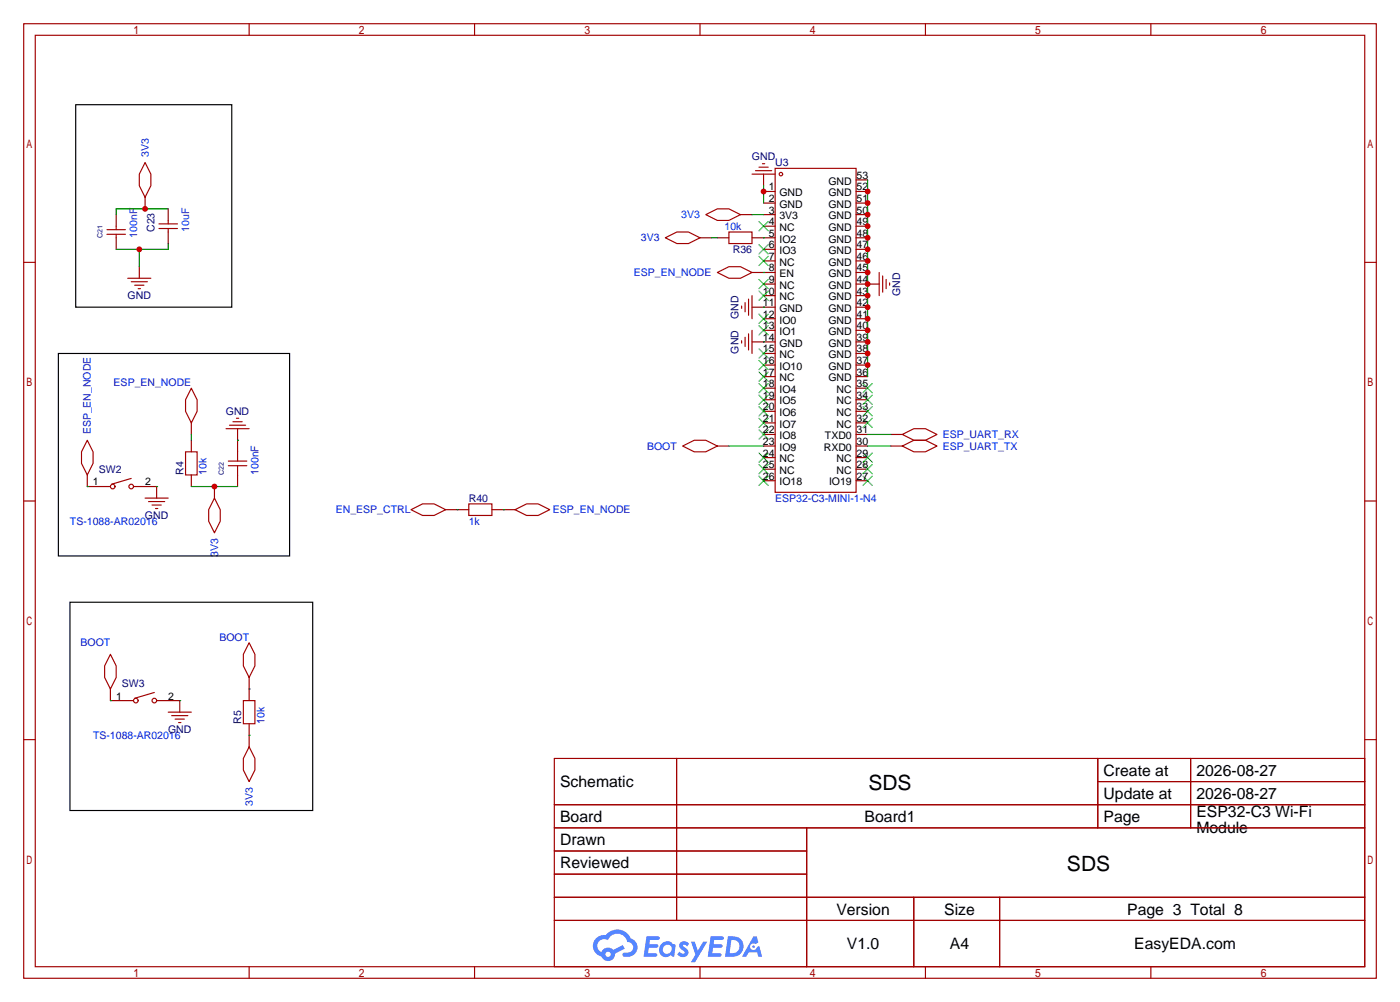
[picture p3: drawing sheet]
<svg xmlns="http://www.w3.org/2000/svg" width="308mm" height="220mm" viewBox="0 0 308 220" stroke-linecap="round" stroke-linejoin="round" font-family="sans-serif">
<g fill="none" stroke="#a10000" stroke-width=".25">
<path d="M5.2 5.2h297.2v209.6h-297.2zM7.7 7.7h292.1v204.5h-292.1zM54.7 5.2v2.5M104.3 5.2v2.5M153.8 5.2v2.5M203.3 5.2v2.5M252.9 5.2v2.5M5.2 57.6h2.5M299.8 57.6h2.6M5.2 110h2.5M299.8 110h2.6M5.2 162.4h2.5"/>
<path d="M121.8 166.5h178v45.7h-178zM121.8 176.7h178M148.7 166.5v35.6M241.2 166.5v15.2M241.2 171.6h58.6M261.6 166.5v15.2M299.8 162.4h2.6M121.8 181.7h178M121.8 186.8h55.4M121.8 197h178M121.8 191.9h55.4M177.2 181.7v30.5"/>
<path d="M200.8 197v15.2M219.6 197v15.2M54.7 212.2v2.6M104.3 212.2v2.6M121.8 202.1h178M153.8 212.2v2.6M203.3 212.2v2.6M252.9 212.2v2.6"/>
</g>
<g fill="#5487ff">
<path d="M149.5 206.9a1.3 1.3 0 0 1 1.9 .3l-.4 .6a.54 .54 0 0 0-1-.2l.2 .2a1.28 1.28 0 0 1 .8 2 1.53 1.53 0 0 1-2.2-.3l.5-.6 .8 .5a.31 .31 0 0 0 .3-.3 .31 .31 0 0 0-.2-.4 1.12 1.12 0 0 1-.7-1.8z"/>
<path d="M151.8 206.7h.8l.7 2 1.2-2h.9l-2.7 4.5h-.9l1-1.6z"/>
<path d="M142 205.5h2.3a.46 .46 0 0 1 .5 .1 .46 .46 0 0 1 .1 .5l-.3 .2h-1.8l-.1 1h1.6a.4 .4 0 0 1 .3 .4 .4 .4 0 0 1-.4 .4h-1.6l-.2 1.2 1.4-.1a.46 .46 0 0 1 .5 .1 .46 .46 0 0 1 .1 .5l-.4 .2h-2.6z"/>
<path d="M156.1 205.5h2.3a.47 .47 0 0 1 .5 .1 .47 .47 0 0 1 .1 .5l-.3 .2h-1.8l-.1 1h1.6a.4 .4 0 0 1 .4 .4 .4 .4 0 0 1-.5 .4h-1.6l-.2 1.1h1.4a.46 .46 0 0 1 .5 .1 .46 .46 0 0 1 .1 .5l-.4 .2h-2.6z"/>
<path d="M165.5 205.6h.8l.3 1.3-.6 .3a.75 .75 0 0 0-1.1 .3 .75 .75 0 0 0 .5 1.1 .75 .75 0 0 0 .9-.7l.5-.3 .6 2.4h-.8l-.3-.9h-1.8l-.5 .9h-1z"/>
<path d="M159.9 205.6l-.6 4.4h1.4a2.27 2.27 0 0 0 2.7-2.3 2.27 2.27 0 0 0-2.7-2.1zM160.7 206.3a1.5 1.5 0 0 1 1.8 1.6 1.5 1.5 0 0 1-1.9 1.3h-.3z"/>
<path d="M145.4 207.2a1.6 1.6 0 0 0-.4 2.3 1.6 1.6 0 0 0 2.3 .2l.8 .3 .3-2.4-.1-.3-.5-.1a1.58 1.58 0 0 0-2.4 0zM146 207.7a.98 .98 0 0 1 1.6 .4 .98 .98 0 0 1-1.1 1.3 .94 .94 0 0 1-.9-.7 .94 .94 0 0 1 .4-1z"/>
<path d="M131 206a2.37 2.37 0 0 0 1.1 4 1.54 1.54 0 0 0 1.8 1 1.54 1.54 0 0 0 1.2-1.6l2.2-1.1-.5-.8-2.1 1a1.57 1.57 0 0 0-2.6 .5 1.5 1.5 0 0 1-.7-2.1 1.5 1.5 0 0 1 2.2-.5 2.23 2.23 0 0 1 2.3-1.4 2.23 2.23 0 0 1 2 1.8 1.16 1.16 0 0 1 1.2 1.1 1.16 1.16 0 0 1-1.1 1.2h-.7a.47 .47 0 0 0-.5 .4 .47 .47 0 0 0 .4 .5 2.17 2.17 0 0 0 2.5-.9 2.17 2.17 0 0 0-.4-2.7l-.7-.4a3.2 3.2 0 0 0-5.5-.7l-1.1 .1zM133 209.5a.6 .6 0 0 1 1.2 0 .6 .6 0 0 1-1.2 0z"/>
<circle cx="165.6" cy="207.8" r=".28"/>
</g>
<g fill="none" stroke="#a10000" stroke-width=".25">
<path d="M31.9 35.7l1.2 2.5v2.6l-1.2 2.5-1.3-2.5v-2.6zM170.3 37h17.8v71.1h-17.8zM23.5 51.4h4.1M23.5 50.4h4.1M25.5 49.7v.7M25.5 51.4v.8"/>
<circle cx="171.6" cy="38.2" r=".38"/>
</g>
<g fill="none" stroke="#870000" stroke-width=".25">
<path d="M188.1 39.5h2.5M25.5 47.1v2.6M25.5 52.2v2.5M31.9 43.3v2.5M167.8 42h2.5M167.8 44.6h2.5M167.8 47.1h2.5M167.8 49.7h2.5M167.8 52.2h2.5M167.8 54.7h2.5M167.8 57.3h2.5M167.8 59.8h2.5"/>
<path d="M188.1 42h2.5M188.1 44.6h2.5M188.1 47.1h2.5M188.1 49.7h2.5M188.1 52.2h2.5M188.1 54.7h2.5M188.1 57.3h2.5M188.1 59.8h2.5M167.8 62.4h2.5M167.8 64.9h2.5M167.8 67.4h2.5M167.8 70h2.5"/>
<path d="M167.8 72.5h2.5M167.8 75.1h2.5M167.8 77.6h2.5M188.1 62.4h2.5M188.1 64.9h2.5M188.1 67.4h2.5M188.1 70h2.5M188.1 72.5h2.5M188.1 75.1h2.5M188.1 77.6h2.5M167.8 80.1h2.5M167.8 82.7h2.5"/>
<path d="M167.8 85.2h2.5M167.8 87.8h2.5M167.8 90.3h2.5M167.8 92.8h2.5M167.8 95.4h2.5M167.8 97.9h2.5M188.1 80.1h2.5M188.1 82.7h2.5M188.1 85.2h2.5M188.1 87.8h2.5M188.1 90.3h2.5M188.1 92.8h2.5"/>
<path d="M188.1 95.4h2.5M188.1 97.9h2.5M167.8 100.5h2.5M167.8 103h2.5M167.8 105.5h2.5M188.1 100.5h2.5M188.1 103h2.5M188.1 105.5h2.5"/>
</g>
<g fill="none" stroke="#3c3" stroke-width=".25">
<path d="M166.8 48.6l2 2.1M166.8 53.7l2 2.1M166.8 56.3l2 2M168.8 48.6l-2 2.1M168.8 53.7l-2 2.1M168.8 56.3l-2 2M166.8 61.3l2 2.1M166.8 63.9l2 2M166.8 69l2 2M166.8 71.5l2 2M166.8 76.6l2 2M166.8 79.1l2 2.1"/>
<path d="M168.8 61.3l-2 2.1M168.8 63.9l-2 2M168.8 69l-2 2M168.8 71.5l-2 2M168.8 76.6l-2 2M168.8 79.1l-2 2.1M166.8 81.7l2 2M166.8 84.2l2 2M166.8 86.7l2 2.1M166.8 89.3l2 2M166.8 91.8l2 2.1M166.8 94.4l2 2"/>
<path d="M166.8 99.4l2 2.1M168.8 81.7l-2 2M168.8 84.2l-2 2M168.8 86.7l-2 2.1M168.8 89.3l-2 2M168.8 91.8l-2 2.1M168.8 94.4l-2 2M168.8 99.4l-2 2.1M189.6 99.4l2 2.1M189.6 91.8l2 2.1M189.6 89.3l2 2M189.6 86.7l2 2.1"/>
<path d="M189.6 84.2l2 2M191.6 99.4l-2 2.1M191.6 91.8l-2 2.1M191.6 89.3l-2 2M191.6 86.7l-2 2.1M191.6 84.2l-2 2M166.8 102l2 2M166.8 104.5l2 2.1M168.8 102l-2 2M168.8 104.5l-2 2.1M189.6 104.5l2 2.1M189.6 102l2 2"/>
<path d="M191.6 104.5l-2 2.1M191.6 102l-2 2"/>
</g>
<path d="M37 45.8h-11.5v1.3" fill="none" stroke="#008700" stroke-width=".25"/>
<circle cx="31.9" cy="45.8" r=".63" fill="#c00"/>
<path d="M30.6 58.5v2.6" fill="none" stroke="#870000" stroke-width=".25"/>
<path d="M28.1 61.1h5M28.8 61.8h3.6M29.6 62.6h2M30.4 63.4h.5" fill="none" stroke="#a10000" stroke-width=".25"/>
<path d="M30.6 54.7v3.8M37 53.5v1.2h-11.5" fill="none" stroke="#008700" stroke-width=".25"/>
<circle cx="30.6" cy="54.7" r=".63" fill="#c00"/>
<path d="M162.7 47.1h2.5M190.6 62.4h2.6" fill="none" stroke="#870000" stroke-width=".25"/>
<path d="M155.1 47.1l2.5-1.3h2.5l2.6 1.3-2.6 1.3h-2.5zM193.2 59.8v5.1M193.9 60.6v3.5M194.7 61.3v2.1M195.5 62.1v.5" fill="none" stroke="#a10000" stroke-width=".25"/>
<path d="M190.6 39.5v43.2M165.2 47.1h2.6" fill="none" stroke="#008700" stroke-width=".25"/>
<g fill="#c00">
<circle cx="190.6" cy="80.1" r=".63"/>
<circle cx="190.6" cy="77.6" r=".63"/>
<circle cx="190.6" cy="75.1" r=".63"/>
<circle cx="190.6" cy="72.5" r=".63"/>
<circle cx="190.6" cy="70" r=".63"/>
<circle cx="190.6" cy="67.4" r=".63"/>
<circle cx="190.6" cy="64.9" r=".63"/>
<circle cx="190.6" cy="62.4" r=".63"/>
<circle cx="190.6" cy="59.8" r=".63"/>
<circle cx="190.6" cy="57.3" r=".63"/>
<circle cx="190.6" cy="54.7" r=".63"/>
<circle cx="190.6" cy="52.2" r=".63"/>
<circle cx="190.6" cy="49.7" r=".63"/>
<circle cx="190.6" cy="47.1" r=".63"/>
<circle cx="190.6" cy="44.6" r=".63"/>
<circle cx="190.6" cy="42" r=".63"/>
</g>
<path d="M167.8 38.2v2.6" fill="none" stroke="#870000" stroke-width=".25"/>
<path d="M165.2 38.2h5.1M166 37.5h3.5M166.8 36.7h2M167.5 35.9h.5" fill="none" stroke="#a10000" stroke-width=".25"/>
<path d="M167.8 40.8v3.8" fill="none" stroke="#008700" stroke-width=".25"/>
<circle cx="167.8" cy="42" r=".63" fill="#c00"/>
<g fill="none" stroke="#a10000" stroke-width=".25">
<path d="M157.6 59.8l2.5-1.3h2.6l2.5 1.3-2.5 1.3h-2.6zM19.2 96.6l1.2 2.6v2.5l-1.2 2.6-1.3-2.6v-2.5zM40.8 99.2h2.5v5.1h-2.5zM42 85.2l1.3 2.6v2.5l-1.3 2.5-1.2-2.5v-2.5zM52.2 99.2v2M21.7 106.8h2.6M28.8 105l-4.3 1.3M29.3 106.8h2.6M31.9 109.3h5.1M32.6 110.1h3.6M33.4 110.9h2M34.2 111.6h.5"/>
<path d="M50.2 102.2h4M50.2 101.2h4M52.2 102.2v2.1M24.3 143.6l1.2 2.6v2.5l-1.2 2.6-1.3-2.6v-2.5zM26.8 153.8h2.5M33.9 152l-4.3 1.3M34.4 153.8h2.6M37 156.3h5M37.7 157.1h3.6M38.5 157.9h2M39.2 158.6h.6M53.5 153.8h2.5v5.1h-2.5z"/>
<path d="M54.7 141.1l1.3 2.5v2.6l-1.3 2.5-1.2-2.5v-2.6z"/>
<circle cx="24.8" cy="106.8" r=".51"/>
<circle cx="28.8" cy="106.8" r=".51"/>
<circle cx="29.8" cy="153.8" r=".51"/>
<circle cx="33.9" cy="153.8" r=".51"/>
</g>
<g fill="none" stroke="#870000" stroke-width=".25">
<path d="M165.2 59.8h2.6M42 92.8v2.6M42 96.6v2.6M52.2 96.6v2.6M19.2 104.3v2.5h2.5M31.9 106.8h2.5v2.5M42 104.3v2.5M47.1 106.8v2.5M52.2 104.3v2.5M24.3 151.3v2.5h2.5M37 153.8h2.5v2.5M54.7 148.7v5.1"/>
<path d="M54.7 158.9v2.5"/>
</g>
<path d="M167.8 59.8h.1M42 95.4v1.2M19.2 106.8h.1M34.4 106.8h.1M42 106.8h10.2M24.3 153.8h.1M39.5 153.8h.1M54.7 151.3h.1" fill="none" stroke="#008700" stroke-width=".25"/>
<circle cx="47.1" cy="106.8" r=".63" fill="#c00"/>
<g fill="none" stroke="#a10000" stroke-width=".25">
<path d="M34.9 50.2h4.1M34.9 49.1h4.1M37 48.4v.7M37 50.2v.7M146.2 52.2l2.5-1.3h2.6l2.5 1.3-2.5 1.3h-2.6zM160.1 50.9h5.1v2.6h-5.1zM162.9 67.2v.5M162.9 74.8v.5M163.7 66.4v2.1M163.7 74v2.1M164.5 65.7v3.5M164.5 73.3v3.5"/>
<path d="M165.2 64.9v5.1M165.2 72.5v5.1M49.7 94.1h5M50.4 93.3h3.6M51.2 92.6h2M51.9 91.8h.6M150 97.9l2.5-1.3h2.6l2.5 1.3-2.5 1.3h-2.6zM198.2 97.9l2.6-1.3h2.5l2.6 1.3-2.6 1.3h-2.5zM198.2 95.4l2.6-1.3h2.5l2.6 1.3-2.6 1.2h-2.5zM47.1 109.3l1.3 2.6v2.5l-1.3 2.6-1.3-2.6v-2.5zM90.3 111.9l2.5-1.3h2.6l2.5 1.3-2.5 1.3h-2.6zM103 110.6h5.1v2.6h-5.1z"/>
<path d="M113.2 111.9l2.5-1.3h2.5l2.6 1.3-2.6 1.3h-2.5zM54.7 164l1.3 2.5v2.5l-1.3 2.6-1.2-2.6v-2.5z"/>
</g>
<g fill="none" stroke="#870000" stroke-width=".25">
<path d="M37 45.8v2.6M37 50.9v2.6M153.8 52.2h2.5M157.6 52.2h2.5M165.2 52.2h2.6M165.2 67.4h2.6M165.2 75.1h2.6M52.2 94.1v2.5M157.6 97.9h2.5M195.7 97.9h2.5M195.7 95.4h2.5M97.9 111.9h5.1"/>
<path d="M108.1 111.9h5.1M54.7 161.4v2.6"/>
</g>
<path d="M156.3 52.2h1.3M167.8 52.2h.1M167.8 67.4h.1M167.8 75.1h.1M52.2 96.6h.1M160.1 97.9h7.7M190.6 97.9h5.1M190.6 95.4h5.1M100.5 111.9h.1M110.6 111.9h.1M54.7 161.4h.1" fill="none" stroke="#008700" stroke-width=".25"/>
<path d="M16.6 23h34.3v44.4h-34.3zM12.8 77.6h50.8v44.4h-50.8zM15.4 132.2h53.3v45.7h-53.3z" fill="none" stroke="#000" stroke-width=".25"/>
<g font-size="4.6">
<text x="190.8" y="173.4">SDS</text>
<text x="234.4" y="191.2">SDS</text>
</g>
<g font-size="3.5">
<text x="123.1" y="172.8">Schematic</text>
<text x="242.5" y="170.3">Create at</text>
<text x="262.9" y="170.3">2026-08-27</text>
<text x="242.5" y="175.4">Update at</text>
<text x="262.9" y="175.4">2026-08-27</text>
<text x="262.9" y="179.3">ESP32-C3 Wi-Fi</text>
<text x="123.1" y="180.5">Board</text>
<text x="123.1" y="185.5">Drawn</text>
<text x="190" y="180.5">Board1</text>
<text x="242.5" y="180.5">Page</text>
<text x="262.9" y="182.8">Module</text>
<text x="123.1" y="190.6">Reviewed</text>
<text x="183.8" y="200.8">Version</text>
<text x="207.5" y="200.8">Size</text>
<text x="247.7" y="200.8">Page 3 Total 8</text>
<text x="186.1" y="208.4">V1.0</text>
<text x="208.7" y="208.4">A4</text>
<text x="249.2" y="208.4">EasyEDA.com</text>
</g>
<g font-size="2.3" fill="#00f">
<text x="32.7" y="34.4" transform="rotate(-90 32.7 34.4)">3V3</text>
<text x="149.7" y="47.9">3V3</text>
<text x="30.1" y="52.2" transform="rotate(-90 30.1 52.2)">100nF</text>
<text x="41.6" y="50.9" transform="rotate(-90 41.6 50.9)">10uF</text>
<text x="140.8" y="53">3V3</text>
<text x="159.2" y="50.5">10k</text>
<text x="139.3" y="60.6">ESP_EN_NODE</text>
<text x="25" y="84.8">ESP_EN_NODE</text>
<text x="20" y="95.4" transform="rotate(-90 20 95.4)">ESP_EN_NODE</text>
<text x="142.2" y="98.7">BOOT</text>
<text x="207.1" y="98.7">ESP_UART_TX</text>
<text x="207.1" y="96.2">ESP_UART_RX</text>
<text x="45.4" y="104.3" transform="rotate(-90 45.4 104.3)">10k</text>
<text x="56.8" y="104.3" transform="rotate(-90 56.8 104.3)">100nF</text>
<text x="73.8" y="112.7">EN_ESP_CTRL</text>
<text x="121.5" y="112.7">ESP_EN_NODE</text>
<text x="170.3" y="110.2">ESP32-C3-MINI-1-N4</text>
<text x="15.4" y="115.2">TS-1088-AR02016</text>
<text x="103" y="115.2">1k</text>
<text x="47.9" y="122.3" transform="rotate(-90 47.9 122.3)">3V3</text>
<text x="17.7" y="141.9">BOOT</text>
<text x="48.2" y="140.6">BOOT</text>
<text x="58.1" y="158.9" transform="rotate(-90 58.1 158.9)">10k</text>
<text x="20.4" y="162.2">TS-1088-AR02016</text>
<text x="55.5" y="177" transform="rotate(-90 55.5 177)">3V3</text>
</g>
<g font-size="2.3" fill="#000080">
<text x="165.2" y="35.2">GND</text>
<text x="170.3" y="36.5">U3</text>
<text x="34" y="50.9" transform="rotate(-90 34 50.9)">C23</text>
<text x="161" y="55.5">R36</text>
<text x="28" y="65.7">GND</text>
<text x="197.8" y="64.9" transform="rotate(-90 197.8 64.9)">GND</text>
<text x="162.2" y="70" transform="rotate(-90 162.2 70)">GND</text>
<text x="162.2" y="77.6" transform="rotate(-90 162.2 77.6)">GND</text>
<text x="49.6" y="91.1">GND</text>
<text x="21.7" y="103.8">SW2</text>
<text x="40.3" y="104.3" transform="rotate(-90 40.3 104.3)">R4</text>
<text x="31.9" y="114">GND</text>
<text x="103" y="110.2">R40</text>
<text x="26.8" y="150.8">SW3</text>
<text x="36.9" y="161">GND</text>
<text x="53" y="158.9" transform="rotate(-90 53 158.9)">R5</text>
</g>
<g font-size="2.3">
<text x="168.9" y="41.8">1</text>
<text x="182" y="40.5">GND</text>
<text x="188.2" y="41.8">52</text>
<text x="188.2" y="39.3">53</text>
<text x="168.9" y="44.3">2</text>
<text x="168.9" y="46.9">3</text>
<text x="171.2" y="43.1">GND</text>
<text x="171.2" y="45.6">GND</text>
<text x="182" y="45.6">GND</text>
<text x="182" y="43.1">GND</text>
<text x="188.2" y="46.9">50</text>
<text x="188.2" y="44.3">51</text>
<text x="168.9" y="49.4">4</text>
<text x="168.9" y="52">5</text>
<text x="171.2" y="48.2">3V3</text>
<text x="171.2" y="50.7">NC</text>
<text x="171.2" y="53.2">IO2</text>
<text x="182" y="53.2">GND</text>
<text x="182" y="50.7">GND</text>
<text x="182" y="48.2">GND</text>
<text x="188.2" y="52">48</text>
<text x="188.2" y="49.4">49</text>
<text x="168.9" y="54.5">6</text>
<text x="168.9" y="57">7</text>
<text x="168.9" y="59.6">8</text>
<text x="171.2" y="55.8">IO3</text>
<text x="171.2" y="58.3">NC</text>
<text x="182" y="58.3">GND</text>
<text x="182" y="55.8">GND</text>
<text x="188.2" y="59.6">45</text>
<text x="188.2" y="57">46</text>
<text x="188.2" y="54.5">47</text>
<text x="167.6" y="64.7">10</text>
<text x="168.9" y="62.1">9</text>
<text x="171.2" y="60.9">EN</text>
<text x="171.2" y="63.4">NC</text>
<text x="171.2" y="65.9">NC</text>
<text x="182" y="65.9">GND</text>
<text x="182" y="63.4">GND</text>
<text x="182" y="60.9">GND</text>
<text x="188.2" y="64.7">43</text>
<text x="188.2" y="62.1">44</text>
<text x="167.6" y="67.2">11</text>
<text x="167.6" y="69.7">12</text>
<text x="171.2" y="68.5">GND</text>
<text x="171.2" y="71">IO0</text>
<text x="182" y="71">GND</text>
<text x="182" y="68.5">GND</text>
<text x="188.2" y="69.7">41</text>
<text x="188.2" y="67.2">42</text>
<text x="167.6" y="72.3">13</text>
<text x="167.6" y="74.8">14</text>
<text x="167.6" y="77.4">15</text>
<text x="171.2" y="73.6">IO1</text>
<text x="171.2" y="76.1">GND</text>
<text x="182" y="76.1">GND</text>
<text x="182" y="73.6">GND</text>
<text x="188.2" y="77.4">38</text>
<text x="188.2" y="74.8">39</text>
<text x="188.2" y="72.3">40</text>
<text x="167.6" y="79.9">16</text>
<text x="167.6" y="82.4">17</text>
<text x="171.2" y="78.6">NC</text>
<text x="171.2" y="81.2">IO10</text>
<text x="171.2" y="83.7">NC</text>
<text x="182" y="83.7">GND</text>
<text x="182" y="81.2">GND</text>
<text x="182" y="78.6">GND</text>
<text x="188.2" y="82.4">36</text>
<text x="188.2" y="79.9">37</text>
<text x="167.6" y="85">18</text>
<text x="167.6" y="87.5">19</text>
<text x="171.2" y="86.3">IO4</text>
<text x="171.2" y="88.8">IO5</text>
<text x="183.8" y="88.8">NC</text>
<text x="183.8" y="86.3">NC</text>
<text x="188.2" y="87.5">34</text>
<text x="188.2" y="85">35</text>
<text x="167.6" y="90.1">20</text>
<text x="167.6" y="92.6">21</text>
<text x="167.6" y="95.1">22</text>
<text x="171.2" y="91.3">IO6</text>
<text x="171.2" y="93.9">IO7</text>
<text x="183.8" y="93.9">NC</text>
<text x="183.8" y="91.3">NC</text>
<text x="188.2" y="95.1">31</text>
<text x="188.2" y="92.6">32</text>
<text x="188.2" y="90.1">33</text>
<text x="167.6" y="97.7">23</text>
<text x="167.6" y="100.2">24</text>
<text x="171.2" y="96.4">IO8</text>
<text x="171.2" y="99">IO9</text>
<text x="171.2" y="101.5">NC</text>
<text x="181" y="99">RXD0</text>
<text x="181.2" y="96.4">TXD0</text>
<text x="183.8" y="101.5">NC</text>
<text x="188.2" y="100.2">29</text>
<text x="188.2" y="97.7">30</text>
<text x="20.4" y="106.6">1</text>
<text x="31.9" y="106.6">2</text>
<text x="167.6" y="102.8">25</text>
<text x="167.6" y="105.3">26</text>
<text x="171.2" y="104">NC</text>
<text x="171.2" y="106.6">IO18</text>
<text x="182.1" y="106.6">IO19</text>
<text x="183.8" y="104">NC</text>
<text x="188.2" y="105.3">27</text>
<text x="188.2" y="102.8">28</text>
<text x="25.5" y="153.6">1</text>
<text x="37" y="153.6">2</text>
</g>
<g font-size="1.6" fill="#000080">
<text x="22.5" y="52.2" transform="rotate(-90 22.5 52.2)">C21</text>
<text x="49.2" y="104.3" transform="rotate(-90 49.2 104.3)">C22</text>
</g>
</svg>
